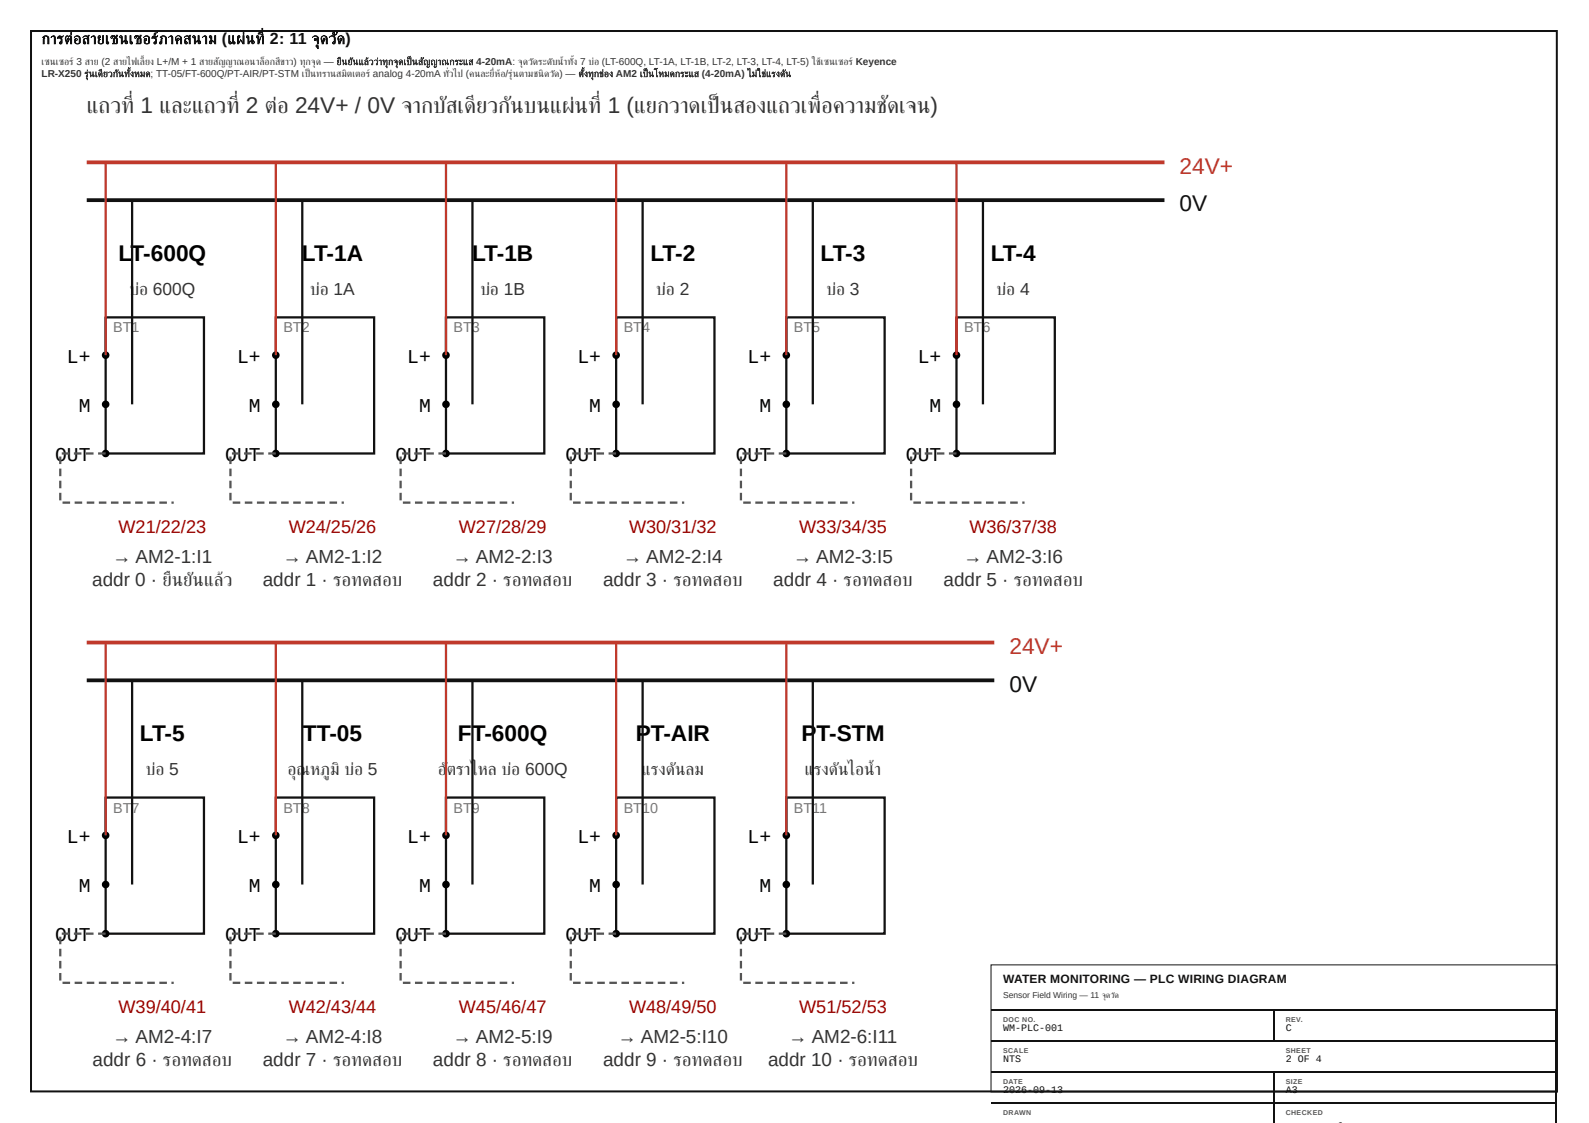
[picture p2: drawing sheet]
<svg xmlns="http://www.w3.org/2000/svg" width="420mm" height="297mm" viewBox="0 0 420 297" stroke-linecap="round" stroke-linejoin="round" font-family="sans-serif">
<path d="M8.2 8.2h403.5v280.5h-403.5z" fill="none" stroke="#111" stroke-width=".53"/>
<path d="M22.9 42.9h285" fill="none" stroke="#c0392b" stroke-width="1" stroke-linecap="butt"/>
<path d="M22.9 52.9h285" fill="none" stroke="#111" stroke-width="1" stroke-linecap="butt"/>
<path d="M42.9 52.9h-8v54M27.9 83.9h26v36h-26z" fill="none" stroke="#111" stroke-width=".6"/>
<g fill="#000">
<circle cx="27.9" cy="93.9" r="1"/>
<circle cx="27.9" cy="119.9" r="1"/>
<circle cx="27.9" cy="106.9" r="1"/>
</g>
<path d="M27.9 42.9v51" fill="none" stroke="#c0392b" stroke-width=".6"/>
<path d="M25.9 119.6h2v.6h-2zM22.7 119.6h2v.6h-2zM19.5 119.6h2v.6h-2zM16.3 119.6h2v.6h-2zM15.6 120.7h.6v2h-.6zM15.6 123.9h.6v2h-.6zM15.6 127.1h.6v2h-.6zM15.6 130.3h.6v2h-.6zM16.5 132.6h2v.6h-2zM19.7 132.6h2v.6h-2zM22.9 132.6h2v.6h-2zM26.1 132.6h2v.6h-2zM29.3 132.6h2v.6h-2zM32.5 132.6h2v.6h-2zM35.7 132.6h2v.6h-2zM38.9 132.6h2v.6h-2zM42.1 132.6h2v.6h-2zM45.3 132.6h.6v.6h-.6z" fill="#555"/>
<path d="M87.9 52.9h-8v54M72.9 83.9h26v36h-26z" fill="none" stroke="#111" stroke-width=".6"/>
<g fill="#000">
<circle cx="72.9" cy="93.9" r="1"/>
<circle cx="72.9" cy="119.9" r="1"/>
<circle cx="72.9" cy="106.9" r="1"/>
</g>
<path d="M72.9 42.9v51" fill="none" stroke="#c0392b" stroke-width=".6"/>
<path d="M70.9 119.6h2v.6h-2zM67.7 119.6h2v.6h-2zM64.5 119.6h2v.6h-2zM61.3 119.6h2v.6h-2zM60.6 120.7h.6v2h-.6zM60.6 123.9h.6v2h-.6zM60.6 127.1h.6v2h-.6zM60.6 130.3h.6v2h-.6zM61.5 132.6h2v.6h-2zM64.7 132.6h2v.6h-2zM67.9 132.6h2v.6h-2zM71.1 132.6h2v.6h-2zM74.3 132.6h2v.6h-2zM77.5 132.6h2v.6h-2zM80.7 132.6h2v.6h-2zM83.9 132.6h2v.6h-2zM87.1 132.6h2v.6h-2zM90.3 132.6h.6v.6h-.6z" fill="#555"/>
<path d="M132.9 52.9h-8v54M117.9 83.9h26v36h-26z" fill="none" stroke="#111" stroke-width=".6"/>
<g fill="#000">
<circle cx="117.9" cy="93.9" r="1"/>
<circle cx="117.9" cy="119.9" r="1"/>
<circle cx="117.9" cy="106.9" r="1"/>
</g>
<path d="M117.9 42.9v51" fill="none" stroke="#c0392b" stroke-width=".6"/>
<path d="M115.9 119.6h2v.6h-2zM112.7 119.6h2v.6h-2zM109.5 119.6h2v.6h-2zM106.3 119.6h2v.6h-2zM105.6 120.7h.6v2h-.6zM105.6 123.9h.6v2h-.6zM105.6 127.1h.6v2h-.6zM105.6 130.3h.6v2h-.6zM106.5 132.6h2v.6h-2zM109.7 132.6h2v.6h-2zM112.9 132.6h2v.6h-2zM116.1 132.6h2v.6h-2zM119.3 132.6h2v.6h-2zM122.5 132.6h2v.6h-2zM125.7 132.6h2v.6h-2zM128.9 132.6h2v.6h-2zM132.1 132.6h2v.6h-2zM135.3 132.6h.6v.6h-.6z" fill="#555"/>
<path d="M177.9 52.9h-8v54M162.9 83.9h26v36h-26z" fill="none" stroke="#111" stroke-width=".6"/>
<g fill="#000">
<circle cx="162.9" cy="93.9" r="1"/>
<circle cx="162.9" cy="119.9" r="1"/>
<circle cx="162.9" cy="106.9" r="1"/>
</g>
<path d="M162.9 42.9v51" fill="none" stroke="#c0392b" stroke-width=".6"/>
<path d="M160.9 119.6h2v.6h-2zM157.7 119.6h2v.6h-2zM154.5 119.6h2v.6h-2zM151.3 119.6h2v.6h-2zM150.6 120.7h.6v2h-.6zM150.6 123.9h.6v2h-.6zM150.6 127.1h.6v2h-.6zM150.6 130.3h.6v2h-.6zM151.5 132.6h2v.6h-2zM154.7 132.6h2v.6h-2zM157.9 132.6h2v.6h-2zM161.1 132.6h2v.6h-2zM164.3 132.6h2v.6h-2zM167.5 132.6h2v.6h-2zM170.7 132.6h2v.6h-2zM173.9 132.6h2v.6h-2zM177.1 132.6h2v.6h-2zM180.3 132.6h.6v.6h-.6z" fill="#555"/>
<path d="M222.9 52.9h-8v54M207.9 83.9h26v36h-26z" fill="none" stroke="#111" stroke-width=".6"/>
<g fill="#000">
<circle cx="207.9" cy="93.9" r="1"/>
<circle cx="207.9" cy="119.9" r="1"/>
<circle cx="207.9" cy="106.9" r="1"/>
</g>
<path d="M207.9 42.9v51" fill="none" stroke="#c0392b" stroke-width=".6"/>
<path d="M205.9 119.6h2v.6h-2zM202.7 119.6h2v.6h-2zM199.5 119.6h2v.6h-2zM196.3 119.6h2v.6h-2zM195.6 120.7h.6v2h-.6zM195.6 123.9h.6v2h-.6zM195.6 127.1h.6v2h-.6zM195.6 130.3h.6v2h-.6zM196.5 132.6h2v.6h-2zM199.7 132.6h2v.6h-2zM202.9 132.6h2v.6h-2zM206.1 132.6h2v.6h-2zM209.3 132.6h2v.6h-2zM212.5 132.6h2v.6h-2zM215.7 132.6h2v.6h-2zM218.9 132.6h2v.6h-2zM222.1 132.6h2v.6h-2zM225.3 132.6h.6v.6h-.6z" fill="#555"/>
<path d="M267.9 52.9h-8v54M252.9 83.9h26v36h-26z" fill="none" stroke="#111" stroke-width=".6"/>
<g fill="#000">
<circle cx="252.9" cy="93.9" r="1"/>
<circle cx="252.9" cy="119.9" r="1"/>
<circle cx="252.9" cy="106.9" r="1"/>
</g>
<path d="M252.9 42.9v51" fill="none" stroke="#c0392b" stroke-width=".6"/>
<path d="M250.9 119.6h2v.6h-2zM247.7 119.6h2v.6h-2zM244.5 119.6h2v.6h-2zM241.3 119.6h2v.6h-2zM240.6 120.7h.6v2h-.6zM240.6 123.9h.6v2h-.6zM240.6 127.1h.6v2h-.6zM240.6 130.3h.6v2h-.6zM241.5 132.6h2v.6h-2zM244.7 132.6h2v.6h-2zM247.9 132.6h2v.6h-2zM251.1 132.6h2v.6h-2zM254.3 132.6h2v.6h-2zM257.5 132.6h2v.6h-2zM260.7 132.6h2v.6h-2zM263.9 132.6h2v.6h-2zM267.1 132.6h2v.6h-2zM270.3 132.6h.6v.6h-.6z" fill="#555"/>
<path d="M22.9 169.9h240" fill="none" stroke="#c0392b" stroke-width="1" stroke-linecap="butt"/>
<path d="M22.9 179.9h240" fill="none" stroke="#111" stroke-width="1" stroke-linecap="butt"/>
<path d="M42.9 179.9h-8v54M27.9 210.9h26v36h-26z" fill="none" stroke="#111" stroke-width=".6"/>
<g fill="#000">
<circle cx="27.9" cy="220.9" r="1"/>
<circle cx="27.9" cy="233.9" r="1"/>
<circle cx="27.9" cy="246.9" r="1"/>
</g>
<path d="M27.9 169.9v51" fill="none" stroke="#c0392b" stroke-width=".6"/>
<path d="M25.9 246.6h2v.6h-2zM22.7 246.6h2v.6h-2zM19.5 246.6h2v.6h-2zM16.3 246.6h2v.6h-2zM15.6 247.7h.6v2h-.6zM15.6 250.9h.6v2h-.6zM15.6 254.1h.6v2h-.6zM15.6 257.3h.6v2h-.6zM16.5 259.6h2v.6h-2zM19.7 259.6h2v.6h-2zM22.9 259.6h2v.6h-2zM26.1 259.6h2v.6h-2zM29.3 259.6h2v.6h-2zM32.5 259.6h2v.6h-2zM35.7 259.6h2v.6h-2zM38.9 259.6h2v.6h-2zM42.1 259.6h2v.6h-2zM45.3 259.6h.6v.6h-.6z" fill="#555"/>
<path d="M87.9 179.9h-8v54M72.9 210.9h26v36h-26z" fill="none" stroke="#111" stroke-width=".6"/>
<g fill="#000">
<circle cx="72.9" cy="220.9" r="1"/>
<circle cx="72.9" cy="233.9" r="1"/>
<circle cx="72.9" cy="246.9" r="1"/>
</g>
<path d="M72.9 169.9v51" fill="none" stroke="#c0392b" stroke-width=".6"/>
<path d="M70.9 246.6h2v.6h-2zM67.7 246.6h2v.6h-2zM64.5 246.6h2v.6h-2zM61.3 246.6h2v.6h-2zM60.6 247.7h.6v2h-.6zM60.6 250.9h.6v2h-.6zM60.6 254.1h.6v2h-.6zM60.6 257.3h.6v2h-.6zM61.5 259.6h2v.6h-2zM64.7 259.6h2v.6h-2zM67.9 259.6h2v.6h-2zM71.1 259.6h2v.6h-2zM74.3 259.6h2v.6h-2zM77.5 259.6h2v.6h-2zM80.7 259.6h2v.6h-2zM83.9 259.6h2v.6h-2zM87.1 259.6h2v.6h-2zM90.3 259.6h.6v.6h-.6z" fill="#555"/>
<path d="M132.9 179.9h-8v54M117.9 210.9h26v36h-26z" fill="none" stroke="#111" stroke-width=".6"/>
<g fill="#000">
<circle cx="117.9" cy="220.9" r="1"/>
<circle cx="117.9" cy="233.9" r="1"/>
<circle cx="117.9" cy="246.9" r="1"/>
</g>
<path d="M117.9 169.9v51" fill="none" stroke="#c0392b" stroke-width=".6"/>
<path d="M115.9 246.6h2v.6h-2zM112.7 246.6h2v.6h-2zM109.5 246.6h2v.6h-2zM106.3 246.6h2v.6h-2zM105.6 247.7h.6v2h-.6zM105.6 250.9h.6v2h-.6zM105.6 254.1h.6v2h-.6zM105.6 257.3h.6v2h-.6zM106.5 259.6h2v.6h-2zM109.7 259.6h2v.6h-2zM112.9 259.6h2v.6h-2zM116.1 259.6h2v.6h-2zM119.3 259.6h2v.6h-2zM122.5 259.6h2v.6h-2zM125.7 259.6h2v.6h-2zM128.9 259.6h2v.6h-2zM132.1 259.6h2v.6h-2zM135.3 259.6h.6v.6h-.6z" fill="#555"/>
<path d="M177.9 179.9h-8v54M162.9 210.9h26v36h-26z" fill="none" stroke="#111" stroke-width=".6"/>
<g fill="#000">
<circle cx="162.9" cy="220.9" r="1"/>
<circle cx="162.9" cy="233.9" r="1"/>
<circle cx="162.9" cy="246.9" r="1"/>
</g>
<path d="M162.9 169.9v51" fill="none" stroke="#c0392b" stroke-width=".6"/>
<path d="M160.9 246.6h2v.6h-2zM157.7 246.6h2v.6h-2zM154.5 246.6h2v.6h-2zM151.3 246.6h2v.6h-2zM150.6 247.7h.6v2h-.6zM150.6 250.9h.6v2h-.6zM150.6 254.1h.6v2h-.6zM150.6 257.3h.6v2h-.6zM151.5 259.6h2v.6h-2zM154.7 259.6h2v.6h-2zM157.9 259.6h2v.6h-2zM161.1 259.6h2v.6h-2zM164.3 259.6h2v.6h-2zM167.5 259.6h2v.6h-2zM170.7 259.6h2v.6h-2zM173.9 259.6h2v.6h-2zM177.1 259.6h2v.6h-2zM180.3 259.6h.6v.6h-.6z" fill="#555"/>
<path d="M222.9 179.9h-8v54M207.9 210.9h26v36h-26z" fill="none" stroke="#111" stroke-width=".6"/>
<g fill="#000">
<circle cx="207.9" cy="220.9" r="1"/>
<circle cx="207.9" cy="233.9" r="1"/>
<circle cx="207.9" cy="246.9" r="1"/>
</g>
<path d="M207.9 169.9v51" fill="none" stroke="#c0392b" stroke-width=".6"/>
<path d="M205.9 246.6h2v.6h-2zM202.7 246.6h2v.6h-2zM199.5 246.6h2v.6h-2zM196.3 246.6h2v.6h-2zM195.6 247.7h.6v2h-.6zM195.6 250.9h.6v2h-.6zM195.6 254.1h.6v2h-.6zM195.6 257.3h.6v2h-.6zM196.5 259.6h2v.6h-2zM199.7 259.6h2v.6h-2zM202.9 259.6h2v.6h-2zM206.1 259.6h2v.6h-2zM209.3 259.6h2v.6h-2zM212.5 259.6h2v.6h-2zM215.7 259.6h2v.6h-2zM218.9 259.6h2v.6h-2zM222.1 259.6h2v.6h-2zM225.3 259.6h.6v.6h-.6z" fill="#555"/>
<path d="M262.1 255.2h149.7v33.6h-149.7zM262.2 267.1h149.5M262.2 275.3h149.5M336.9 267.2v8.2M411.6 267.2v29.8M262.2 283.5h149.5M262.2 291.7h149.5M336.9 283.6v13.4" fill="none" stroke="#111" stroke-width=".26"/>
<g font-size="6" fill="#333">
<text x="22.9" y="29.9">แถวที่ 1 และแถวที่ 2 ต่ อ 24V+ / 0V จากบั สเดี ยวกั นบนแผ่ นที่ 1 (แยกวาดเป็ นสองแถวเพื่ อความชั ดเจน)</text>
<text x="73.4" y="30.7">ต่</text>
<text x="152.1" y="30.7">ผ่</text>
</g>
<g font-size="6" fill="#c0392b">
<text x="311.9" y="45.9">24V+</text>
<text x="266.9" y="172.9">24V+</text>
</g>
<g font-size="6" fill="#111">
<text x="311.9" y="55.9">0V</text>
<text x="266.9" y="182.9">0V</text>
</g>
<g font-size="6">
<text x="31.3" y="68.9">LT-600Q</text>
<text x="79.8" y="68.9">LT-1A</text>
<text x="124.8" y="68.9">LT-1B</text>
<text x="172" y="68.9">LT-2</text>
<text x="217" y="68.9">LT-3</text>
<text x="262" y="68.9">LT-4</text>
<text x="37" y="195.9">LT-5</text>
<text x="80.1" y="195.9">TT-05</text>
<text x="121.1" y="195.9">FT-600Q</text>
<text x="168.1" y="195.9">PT-AIR</text>
<text x="211.9" y="195.9">P</text>
<text x="215.9" y="195.9">T-STM</text>
</g>
<g font-size="5.2">
<text x="17.7" y="95.9">L+</text>
<text x="62.7" y="95.9">L+</text>
<text x="107.7" y="95.9">L+</text>
<text x="152.7" y="95.9">L+</text>
<text x="197.7" y="95.9">L+</text>
<text x="242.7" y="95.9">L+</text>
<text x="20.8" y="108.9">M</text>
<text x="65.8" y="108.9">M</text>
<text x="110.8" y="108.9">M</text>
<text x="155.8" y="108.9">M</text>
<text x="200.8" y="108.9">M</text>
<text x="245.8" y="108.9">M</text>
<text x="14.6" y="121.9">OUT</text>
<text x="59.6" y="121.9">OUT</text>
<text x="104.6" y="121.9">OUT</text>
<text x="149.6" y="121.9">OUT</text>
<text x="194.6" y="121.9">OUT</text>
<text x="239.6" y="121.9">OUT</text>
<text x="17.7" y="222.9">L+</text>
<text x="62.7" y="222.9">L+</text>
<text x="107.7" y="222.9">L+</text>
<text x="152.7" y="222.9">L+</text>
<text x="197.7" y="222.9">L+</text>
<text x="20.8" y="235.9">M</text>
<text x="65.8" y="235.9">M</text>
<text x="110.8" y="235.9">M</text>
<text x="155.8" y="235.9">M</text>
<text x="200.8" y="235.9">M</text>
<text x="14.6" y="248.9">OUT</text>
<text x="59.6" y="248.9">OUT</text>
<text x="104.6" y="248.9">OUT</text>
<text x="149.6" y="248.9">OUT</text>
<text x="194.6" y="248.9">OUT</text>
</g>
<g font-size="5" fill="#333">
<text x="29.8" y="148.9">→ AM2-1:I1</text>
<text x="74.8" y="148.9">→ AM2-1:I2</text>
<text x="119.8" y="148.9">→ AM2-2:I3</text>
<text x="164.8" y="148.9">→ AM2-2:I4</text>
<text x="209.8" y="148.9">→ AM2-3:I5</text>
<text x="254.8" y="148.9">→ AM2-3:I6</text>
<text x="24.4" y="154.9">addr 0 · ยื นยั นแล้ ว</text>
<text x="59.2" y="155.5">ล้</text>
<text x="69.5" y="154.9">addr 1 · รอทดสอบ</text>
<text x="114.5" y="154.9">addr 2 · รอทดสอบ</text>
<text x="159.5" y="154.9">addr 3 · รอทดสอบ</text>
<text x="204.5" y="154.9">addr 4 · รอทดสอบ</text>
<text x="249.5" y="154.9">addr 5 · รอทดสอบ</text>
<text x="29.8" y="275.9">→ AM2-4:I7</text>
<text x="74.8" y="275.9">→ AM2-4:I8</text>
<text x="119.8" y="275.9">→ AM2-5:I9</text>
<text x="163.4" y="275.9">→ AM2-5:I10</text>
<text x="208.5" y="275.9">→ AM2-6:I11</text>
<text x="24.5" y="281.9">addr 6 · รอทดสอบ</text>
<text x="69.5" y="281.9">addr 7 · รอทดสอบ</text>
<text x="114.5" y="281.9">addr 8 · รอทดสอบ</text>
<text x="159.5" y="281.9">addr 9 · รอทดสอบ</text>
<text x="203.1" y="281.9">addr 10 · รอทดสอบ</text>
</g>
<g font-size="4.8" fill="#900">
<text x="31.3" y="140.9">W21/22/23</text>
<text x="76.3" y="140.9">W24/25/26</text>
<text x="121.3" y="140.9">W27/28/29</text>
<text x="166.3" y="140.9">W30/31/32</text>
<text x="211.3" y="140.9">W33/34/35</text>
<text x="256.3" y="140.9">W36/37/38</text>
<text x="31.3" y="267.9">W39/40/41</text>
<text x="76.3" y="267.9">W42/43/44</text>
<text x="121.3" y="267.9">W45/46/47</text>
<text x="166.3" y="267.9">W48/49/50</text>
<text x="211.3" y="267.9">W51/52/53</text>
</g>
<g font-size="4.6" fill="#333">
<text x="34.2" y="77.9">บ่</text>
<text x="36.8" y="77.9">อ 600Q</text>
<text x="82" y="77.9">บ่ อ 1A</text>
<text x="127" y="77.9">บ่ อ 1B</text>
<text x="173.6" y="77.9">บ่ อ 2</text>
<text x="218.6" y="77.9">บ่ อ 3</text>
<text x="263.6" y="77.9">บ่ อ 4</text>
<text x="36.9" y="78.5">บ่</text>
<text x="84.7" y="78.5">บ่</text>
<text x="129.7" y="78.5">บ่</text>
<text x="176.2" y="78.5">บ่</text>
<text x="221.2" y="78.5">บ่</text>
<text x="266.2" y="78.5">บ่</text>
<text x="38.6" y="204.9">บ่ อ 5</text>
<text x="41.2" y="205.5">บ่</text>
<text x="76" y="204.9">อุ ณหภู มิ บ่ อ 5</text>
<text x="93.7" y="205.5">บ่</text>
<text x="115.8" y="204.9">อั</text>
<text x="118.2" y="204.9">ตราไหล บ่ อ 600Q</text>
<text x="135.3" y="205.5">บ่</text>
<text x="169.7" y="204.9">แรงดั นลม</text>
<text x="212.8" y="204.9">แ</text>
<text x="215.2" y="204.9">รงดั นไอน้ำ</text>
</g>
<g font-size="4.2" fill="#111">
<text x="11" y="11.6">การต่ อสายเซนเซอร์ ภาคสนาม (แผ่ นที่</text>
<text x="71.4" y="11.6">2: 11 จุ ดวั ด)</text>
</g>
<g font-size="3.8" fill="#777">
<text x="29.9" y="87.9">BT1</text>
<text x="74.9" y="87.9">BT2</text>
<text x="119.9" y="87.9">BT3</text>
<text x="164.9" y="87.9">BT4</text>
<text x="209.9" y="87.9">BT5</text>
<text x="254.9" y="87.9">BT6</text>
<text x="29.9" y="214.9">BT7</text>
<text x="74.9" y="214.9">BT8</text>
<text x="119.9" y="214.9">BT9</text>
<text x="164.9" y="214.9">BT10</text>
<text x="209.9" y="214.9">BT11</text>
</g>
<text font-size="3.2" fill="#111" x="265.3" y="260.1">WATER MONITORING — PLC WIRING DIAGRAM</text>
<g font-size="2.6" fill="#333">
<text x="11" y="17.2">เซนเซอร์ 3 สาย (2 สายไฟเลี้ ยง L+/M + 1 สายสั ญญาณอนาล็ อกสี ขาว) ทุ กจุ ด — ยื นยั นแล้ วว่ าว่ ทุ กจุ ดเป็ นสั ญญาณกระแส 4-20mA: จุ ดวั ดระดั บน้ำ</text>
<text x="70" y="17.2">ล็</text>
<text x="74.1" y="17.1">สี</text>
<text x="97.6" y="17.5">ล้</text>
<text x="150" y="17.2">ทั้ งทั้ 7 บ่ อ (LT-600Q, LT-1A, LT-1B, LT-2, LT-3, LT-4, LT-5) ใช้ เช้ซนเซอร์ Keyence</text>
<text x="157.1" y="17.5">บ่</text>
<text x="11" y="20.4">LR-X250 รุ่ นเดี ยวกั นทั้ งทั้ หมด; TT-05/FT-600Q/PT-AIR/PT-STM เป็ นทรานสมิ ตเตอร์ analog 4-20mA ทั่ วไป (คนละยี่ ห้ อ/รุ่ นตามชนิ ดวั ด) — ตั้ งตั้ ทุ กช่ อง AM2 เป็ นโหมดกระแส (4-20mA) ไม่ ใม่ ช่ แรงดั น</text>
<text x="159.7" y="20.6">ช่</text>
<text x="202.6" y="20.6">ช่</text>
</g>
<g font-size="2.6" fill="#111">
<text x="265.3" y="272.8">WM-PLC-001</text>
<text x="340" y="272.8">C</text>
<text x="265.3" y="281">NTS</text>
<text x="340" y="281">2 OF 4</text>
<text x="265.3" y="289.2">2026-09-13</text>
<text x="340" y="289.2">A3</text>
</g>
<text font-size="2.2" fill="#333" x="265.3" y="264.1">Sensor Field Wiring — 11 จุ ดวั ด</text>
<g font-size="1.9" fill="#555">
<text x="265.3" y="270.4">DOC NO.</text>
<text x="340" y="270.4">REV.</text>
<text x="265.3" y="278.6">SCALE</text>
<text x="340" y="278.6">SHEET</text>
<text x="265.3" y="286.8">DATE</text>
<text x="340" y="286.8">SIZE</text>
<text x="265.3" y="295">DRAWN</text>
<text x="340" y="295">CHECKED</text>
</g>
</svg>
